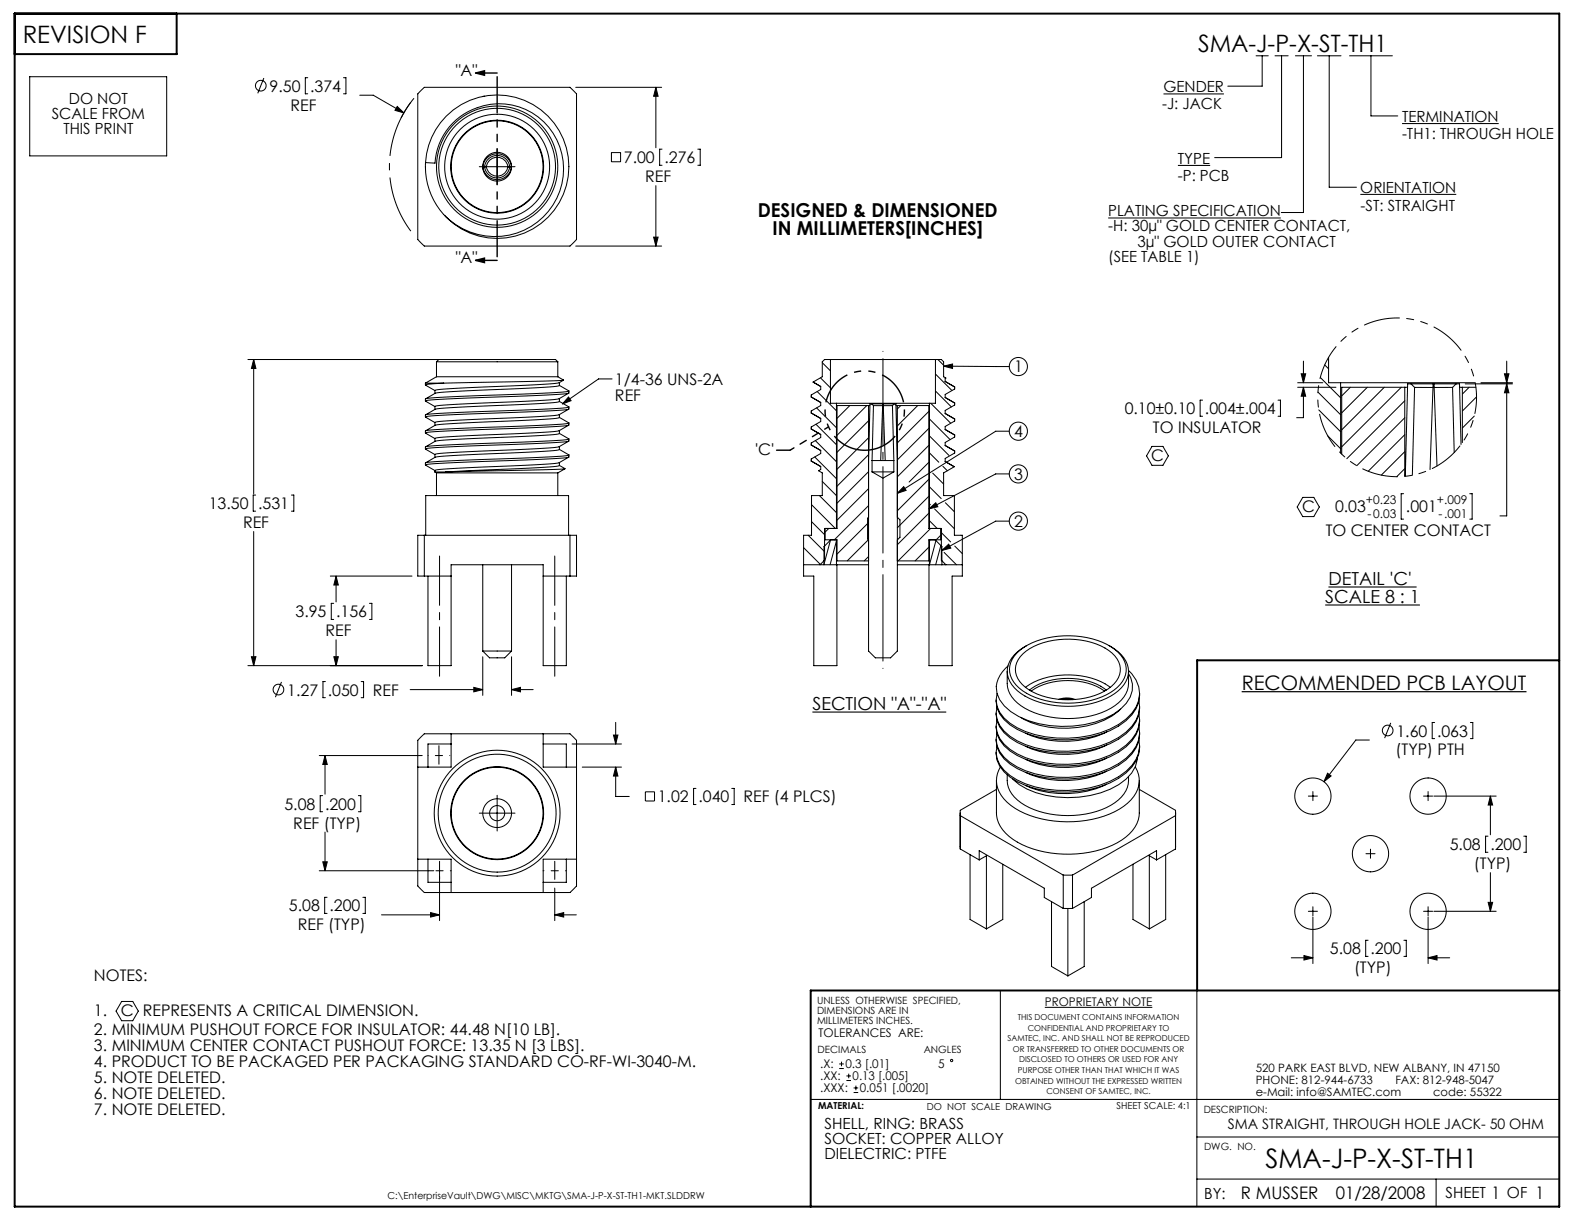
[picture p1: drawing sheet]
<svg xmlns="http://www.w3.org/2000/svg" width="279mm" height="216mm" viewBox="0 0 279 216" stroke-linecap="round" stroke-linejoin="round" font-family="sans-serif">
<g fill="none" stroke="#000" stroke-width=".18">
<path d="M5.2 13.5h24.2v14h-24.2zM46.5 13.8l-1 2.7M54.3 13.7h-.4v2.8h.4M60.6 13.7h.4v2.8h-.4M63.5 16.8h2.3l5.4 3.1M70.1 18.8l1.1 1.1-1.5-.4zM73 17.3l-1.2 1.7-1.1 1.8M74.3 16l.5-.6h25.7l.6 .6 .6 .6v25.6l-.6 .6-.6 .6h-25.7l-.5-.6-.6-.6v-25.6zM85.5 17h-.3M101.6 15.4h15.1M115.7 15.4l.4 1.6h-.8zM115.7 15.4v10.7"/>
<path d="M205.2 16.6h10.7M221.6 9.8h2.1M222.6 9.8v5.4h-6M224.9 9.8h2.3M226.1 9.8v18h-11.8M228.5 9.8h2.8M229.9 9.8v27.7h-3.9M232.4 9.8h4.1M234.5 9.8v23.2h4.8M238 9.8h7.6M241.8 9.8v10.7h4.7M75.1 28.7a12.6 12.6 0 0 1 16.4-11.4 12.6 12.6 0 0 1 6.9 18.8 12.6 12.6 0 0 1-20 1.9"/>
<path d="M79.8 21.8a11.5 11.5 0 0 1 15.4-.9 11.5 11.5 0 0 1 2.3 15.3 12.2 12.2 0 0 1-14.1 5 12.2 12.2 0 0 1-8.3-12.5l1.6 .1a11 11 0 0 1 3.1-7zM84.5 29.4h6.3M85.2 29.4a2.54 2.54 0 0 0 2.5 2.3 2.54 2.54 0 0 0 2.5-2.3M85.2 29.4h.3M85.2 29.4v.4M85.5 29.4h-.3a2.54 2.54 0 0 1 2.5-2.3 2.54 2.54 0 0 1 2.5 2.3h-.3M85.5 29.4a2.24 2.24 0 0 1 2.2-2 2.24 2.24 0 0 1 2.2 2M85.5 29.4a2.24 2.24 0 0 0 2.2 2 2.24 2.24 0 0 0 2.2-2M85.5 29.4l.2 .1a1.96 1.96 0 0 0 2 1.6 1.96 1.96 0 0 0 1.9-1.6M85.8 29.4v.1M87.7 26.3v6.3M89.6 29.4a1.96 1.96 0 0 0-1.9-1.7 1.96 1.96 0 0 0-2 1.7h-.2"/>
<path d="M89.6 29.4h.3M89.6 29.4v.1M89.9 29.4h.3M89.9 29.4l-.3 .1M90.2 29.4v.4M107.8 26.9h1.7v1.6h-1.7zM115.7 32.7v10.7M116.8 26.3h-.4v2.9h.4M123.1 26.3h.4v2.9h-.4M195.5 38.4h30.4M207.8 29.2h5.7M239.9 34.3h17"/>
<path d="M247.3 21.8h17.1M101.6 43.4h15.1M115.3 41.8h.8l-.4 1.6zM43.7 63.4h33.7M44.7 63.4l.4 1.6h-.7zM44.7 63.4v23.7M75 67.6h3.3M75 67.6v.3M75 79.2h.1M75 76.4h.1M75 73.6h.1M75 70.7l.1 .1"/>
<path d="M75 67.9h.1M75.1 73.6l1.6 .9M75.1 70.8l1.6 .9M75.1 76.4l1.6 1M75.1 79.2l1.6 1M75.1 67.9l1.6 1M76.7 68.9v.5M76.7 71.7v.5M76.7 74.5v.5M76.7 77.3v.6M76.7 72.2l-1.6 1M76.7 75l-1.6 1"/>
<path d="M76.7 77.8l-1.6 1M76.7 69.4l-1.6 .9M77 66.5h21.4M77 63.8h21.4M77 63.8l.4-.4h20.6l.4 .4M77 66.5l-2 1.1M77 63.8v2.7M78.3 67.6l-3.3 .3M98.4 66.5l1 .5-21.1 .6M98.4 63.8v2.7M98.6 76a320.6 320.6 0 0 1-18.7 1l-2.3 .2-.9 .1M98.6 73.1a318.6 318.6 0 0 1-18.7 1.1l-2.3 .1-.9 .2"/>
<path d="M98.6 78.8a318.1 318.1 0 0 1-18.7 1l-2.3 .2-.9 .2M98.6 70.3a316.1 316.1 0 0 1-18.7 1.1l-2.3 .1-.9 .2M98.6 67.5a313.8 313.8 0 0 1-18.7 1l-2.3 .2-.9 .2M98.7 79.3l1.6 .9M98.7 76.4l1.6 1M98.7 73.6l1.6 1M98.7 70.8l1.6 1M98.7 68l1.6 .9M98.7 68a97.4 97.4 0 0 1-12.4 .8l-7.3 .3-2.2 .3M98.7 70.8a97.4 97.4 0 0 1-12.4 .8l-7.3 .3-2.2 .3M98.7 73.6a97.4 97.4 0 0 1-12.4 .8l-7.3 .4-2.2 .2M98.7 76.5a97.4 97.4 0 0 1-12.4 .7l-7.3 .4-2.2 .2"/>
<path d="M98.7 79.3a97.4 97.4 0 0 1-12.4 .7l-7.3 .4-2.2 .3M98.7 67.5v.5M98.7 70.3v.5M98.7 73.1v.5M98.7 75.9v.6M98.7 78.8v.5M99.4 67.1l-.8 .4M100.3 70l.4 .7-1.5 .5zM100.3 77.4h.1M100.3 71.8h.1M100.3 74.6h.1M100.3 68.9v.1"/>
<path d="M100.3 75l-1.7 1M100.3 72.2l-1.7 .9M100.3 77.8l-1.7 1M100.3 69.3l-1.7 1M100.3 69a128.9 128.9 0 0 1-14.2 .7l-4.7 .2a36.5 36.5 0 0 0-6.4 .5v.3M100.3 71.8a128.9 128.9 0 0 1-14.2 .7l-4.7 .2a36.5 36.5 0 0 0-6.4 .5v.4M100.3 74.6a128.9 128.9 0 0 1-14.2 .8l-4.7 .2a36.5 36.5 0 0 0-6.4 .4v.4M100.3 77.4a128.9 128.9 0 0 1-14.2 .8l-4.7 .2a36.5 36.5 0 0 0-6.4 .4v.4M100.3 74.6v.4a129.1 129.1 0 0 1-14.2 .7l-4.7 .2a36.4 36.4 0 0 0-6.4 .5M100.3 69v.3a129.1 129.1 0 0 1-14.2 .8l-4.7 .2a36.4 36.4 0 0 0-6.4 .4M100.3 71.8v.3a129.1 129.1 0 0 1-14.2 .8l-4.7 .2a36.4 36.4 0 0 0-6.4 .5M100.3 77.4v.4a129.1 129.1 0 0 1-14.2 .7l-4.7 .2a36.4 36.4 0 0 0-6.4 .5"/>
<path d="M108 66.8h-2.4l-6.4 4.4M143.1 78.5l1.7 1M143.1 75.7l1.7 .9M143.1 72.8l1.7 1M143.1 70l1.7 1M143.5 67.4l1.3 .8M143.8 77.7l3.7 3.7M143.9 74.8l3.6 3.6M144 71.9l3.5 3.6M144.1 69.1l3.4 3.4M144.7 66.6l1.8 1.8M144.8 73.8v.6l-1.7 .9v.4"/>
<path d="M144.8 71v.5l-1.7 1v.3M144.8 68.2v.5l-1.7 1v.3M144.8 79.5v.5l-1.7 1v.3M144.8 76.6v.6l-1.7 .9v.4M145 64l1.5 1.4M146.5 63.4h-1.1l-.4 .4v2.7l-1.6 .9 1.4 .8M146.5 63.4h18.5M146.5 63.4v7.7h1M147.5 71.1h16.4M147.5 71.1v22.1M149.9 71.5l-2.3 2.3M152.9 71.5l-5.3 5.3"/>
<path d="M153.2 71.5h.2M153.2 71.5v43.3l1.2 1.2h2.7l1.2-1.2v-43.3M153.2 71.5h-5.6v21.7h-2.2v5.6l-.8 .8M153.2 74.2l-5.6 5.6M153.2 77.2l-5.6 5.6M153.8 71.2h-.3l-.3 10M153.8 71.2h1.9v.4M153.8 71.2l.3 .3M154.1 71.5l-.3 9.7M154.1 71.5l1.6 .1M155.7 71.6l-.4 9.6M155.7 71.5h.1"/>
<path d="M155.8 71.6l.3 9.6M157.4 71.5l.3 9.7M157.4 71.5l-1.6 .1M157.7 71.2h.3l.3 10M157.7 71.2h-1.9v.4M157.7 71.2l-.3 .3M158.1 71.5h.2M158.3 71.5h5.5v21.7h2.2v5.6l.8 .8M158.9 71.5l-.6 .6M161.9 71.5l-3.6 3.6M163.8 72.6l-5.5 5.5M163.8 75.6l-5.5 5.5"/>
<path d="M163.8 78.5l-5.5 5.6M163.9 71.1v22.1M163.9 79.9l1.7 1.6M163.9 76.9l3.5 3.4M163.9 73.9l3.7 3.6M164.2 71.1l3.5 3.6M165 63.4h1l.4 .4v2.7l.4 .2-.1 .1v.5l1.7 1M165 63.4v7.7h-1.1M165 69l2.8 2.8M165 66l2.9 2.9M165.4 63.4l1 1M166.4 64.6l11.6 .1"/>
<path d="M166.4 64.6l1.6-.4v.8zM166.7 67.3l1.7 1M166.7 78.6l1.7 1M166.7 75.8l1.7 .9M166.7 72.9l1.7 1M166.7 70.1l1.7 1M168.4 76.7v.4l-1.7 .9v.6M168.4 79.6v.3l-1.7 1v.5M168.4 68.3v.3l-1.7 1v.5M168.4 71.1v.3l-1.7 1v.5M168.4 73.9v.4l-1.7 .9v.6M178 76.1h-2.4l-17.3 10.9"/>
<path d="M203.2 78.7h1.9l1 1.7-1 1.7h-1.9l-1-1.7zM212.1 70.6h-.4v2.8h.4M225.4 70.6h.5v2.8h-.5M228.9 68.3h6.7M228.9 67.5h4.4M229.5 65.9h.8l-.4 1.6zM229.9 68.3l.4 1.6h-.8zM229.9 63.7v3.8M229.9 68.3v5.4h-1.2M232.5 69.2l4 4M232.6 72.3l3.9 3.8M232.9 66.6l3.6 3.6"/>
<path d="M233.7 64.4l.6 .6M234.2 76.9l2.3 2.2M234.3 63v4.5h2.2M236.5 67.5h23.7M236.5 67.5v12.4M238.2 68.3l-1.5 1.5M241.2 68.3l-4.5 4.5M244.2 68.3l-7.5 7.5M247.2 68.3l-10.5 10.5M247.8 70.7l-10.2 10.2M247.8 73.7l-8.5 8.4M247.8 76.7l-6.5 6.4"/>
<path d="M247.8 79.7l-4.1 4.1M247.8 68.3h.4M247.8 68.3h-11.1v11.8M247.8 68.3v15.7M248.9 67.7h-.6l-.4 16.3M248.9 67.7h3.9v.6M248.9 67.7l.6 .6M249.5 68.3l-.4 15.5M249.5 68.3h3.3M252.8 68.3l-.6 14.5M252.8 68.3h.2M253 68.3l.5 13.9"/>
<path d="M256.2 68.3l.3 11.5M256.2 68.3h-3.2M256.8 67.7h.6l.3 10.7M256.8 67.7h-3.9l.1 .6M256.8 67.7l-.6 .6M257.5 68.3h.4M257.9 68.3h2.4M257.9 68.3v9.8M258.5 67.7h8.3M259.1 68.3l-1.2 1.2M260 73.4l-2.1 2.1M260.4 70l-2.5 2.5"/>
<path d="M261.2 67.5h5.6M265.4 65.9h.8l-.4 1.6zM265.8 67.7l.4 1.6h-.8zM265.8 67.7v23.3h-1.2M265.8 63.7v3.8M44.7 93.8v23.6M45.1 87.3h-.4v2.9h.4M51.4 87.3h.4v2.9h-.4M74.8 94.4h-1.1v7.2h1.1M74.8 94.4v7.2M74.8 94.4h25.7M75 82h.1"/>
<path d="M75.1 82l1.6 1M75.1 94.4v-7h25.2v7M76.7 83.3h1.9M76.7 83.3l.3 .1M76.7 80.2v.5M76.7 83v.3M76.7 80.7l-1.6 .9M77 83.4h21.4M77 83.4v4M85.2 99.6v15.2M90.2 99.6v15.2M98.4 83.4v4"/>
<path d="M98.6 81.6a313.8 313.8 0 0 1-18.7 1l-2.3 .2-.9 .2M98.7 82.1l1 .6M98.7 82.1a97.4 97.4 0 0 1-12.4 .8l-7.7 .4M98.7 81.6v.5M99.7 82.7l-21.1 .6M99.7 82.7l-1.3 .7M100.3 80.2v.1M100.3 80.6l-1.7 1M100.3 80.3a128.9 128.9 0 0 1-14.2 .7l-4.7 .2a36.5 36.5 0 0 0-6.4 .5v.3M100.3 80.3v.3a129.1 129.1 0 0 1-14.2 .8l-4.7 .1a36.4 36.4 0 0 0-6.4 .5M100.5 94.4h1.2v7.2h-1.2M100.5 94.4v7.2"/>
<path d="M141.7 99.6h2.9M141.7 99.6h.1M141.7 96.6l3 3M142.6 94.4l2.8 2.9M143.1 81.3l1.7 1M143.1 81.3h.1M143.1 92l2.3 2.3M143.1 89l4.2 4.2M143.7 80.6l3.8 3.8M144.5 87.4l3 3M144.6 99.6h.7M144.8 82.3v.5l-.4 .2 .6 .4v4h-1.9v7h-1.4v7.2h1.8v15.8h4.1v-17.8"/>
<path d="M145 84.9l2.5 2.5M145.3 99.6h2.2M145.5 93.2v2h2.1v3.7h5.6M146.2 93.2l-.7 .7M146.5 95.3l-1.2 4.2M146.5 95.2l-1.2 1.2v3.2M147.5 99.6h5.7M147.5 95.2v4.4M147.5 95.4l-1.1 4.2M147.5 99.5v.1M153.2 91.2l-.2 .2v3.7l.2 .1M153.2 80.2l-5.6 5.6"/>
<path d="M153.2 83.2l-5.6 5.6M153.2 86.2l-5.6 5.6M153.2 89.2l-6 6M153.2 92.2l-5.6 5.5M153.2 95.2l-3.8 3.7M153.2 98.2l-.8 .7M153.8 81.2h1.5M153.8 83.2h3.9M153.8 81.2v2M153.8 83.2l1.9 1.1 2-1.1M155.3 81.2h.8M156.1 81.2h1.6"/>
<path d="M157.7 81.2v2M158.3 99.6h5.6M158.3 91.2l.4 .5v3.1l-.4 .4M158.3 87.1h.1M159.4 85.8l.4 .7-1.5 .5zM163.8 81.5l-3.4 3.5M163.8 84.5l-5.5 5.6M163.8 87.5l-5.5 5.6M163.8 90.5l-5.5 5.6M163.8 96.5l-2.4 2.4M163.8 89.8l1.3-1.1 .3 .7zM163.9 99.6h2.2"/>
<path d="M163.9 95.2v4.4M163.9 91.9l1.4 1.3M163.9 88.9l.2 .1M163.9 85.9l2.1 2M164 95.2l-.1 .3M164.1 93.2l-5.7 5.7M164.5 83.5l1.9 1.9M164.8 89.8l3.5 3.5M164.9 95.2l1.2 1.2v3.2M165.1 95.4l-1.2 4.2M165.9 94.4l-.8 .8M165.9 93.2v2h-2.1v3.7h-5.5"/>
<path d="M166 96.2l-1 3.4M166 96.9l.1 .1M166 94l1.7 1.6M166.1 99.6h.1M166.1 97.1l1.2-1.1 .4 .7zM166.1 99.6h.7M166.3 82.3l.8 .7M166.5 97.4l2.2 2.2M166.7 81.4l1.6 .9M166.7 81.4l1.6 .9-1.9 1.1v4h1.9v7h1.4v7.2h-1.8v15.8h-4v-17.8M166.8 88.7l1.5 1.6M166.8 99.6h2.9"/>
<path d="M168.3 82.3h.1M168.4 96.3l1.3 1.4M169.5 94.4l.1 .1M178 91.9h-2.4l-9.5 5.2M178 83.6h-2.4l-11.8 6.2M229.8 87.7h1.9l1 1.7-1 1.7h-1.9l-1-1.7zM247.6 87.1h-.4v4.5h.4M247.8 82.7l-1.4 1.4M259.2 87.1h.5v4.5h-.5M43.7 117.4h30.8M44.4 115.8h.7l-.4 1.6zM58.3 101.6h14.4"/>
<path d="M58.9 106.4h-.5v2.9h.5M58.9 115.8h.8l-.4 1.6zM59.3 101.6l.4 1.6h-.8zM59.3 101.6v4.6M59.3 112.9v4.5M65.2 106.4h.4v2.9h-.4M74.8 101.6h4.8M75.5 101.6v15.8h4.1v-17.8h16.2v17.8h4.1v-15.8M85.2 114.8h5M85.2 114.8l1.2 1.2h2.6l1.2-1.2M85.2 115.9v6.8M90.2 115.9v6.8"/>
<path d="M95.8 101.6h4.7M177.7 118.4a6 6 0 0 0 .8 4.5 11.2 11.2 0 0 0 7.8 3.7 15 15 0 0 0 11-2.6 4.6 4.6 0 0 0 1.8-3.4v-2.2M177.8 117.5a4.7 4.7 0 0 0-1.5 5.9 9.3 9.3 0 0 0 5.1 3.7 19.1 19.1 0 0 0 15-1.1 6.5 6.5 0 0 0 3.3-4.2v-1.1l-.3-1.2-.3-.7M179.4 115.2a13.6 13.6 0 0 1 10.4-3 11.5 11.5 0 0 1 7.9 3.4 3.9 3.9 0 0 1-.6 5.7 14.4 14.4 0 0 1-11.7 2.5 9.4 9.4 0 0 1-6.9-4 3.8 3.8 0 0 1 .9-4.6zM180.4 115.3a13.1 13.1 0 0 1 11.2-2.2 8.1 8.1 0 0 1 5.7 3.6 3.6 3.6 0 0 1-1.3 4.4 13.6 13.6 0 0 1-11.4 1.9 7.9 7.9 0 0 1-5.1-3.3 3.5 3.5 0 0 1 .9-4.4zM181.1 113.9a5.7 5.7 0 0 0-3.4 4.5 5.3 5.3 0 0 0 3.1 4.4 16.5 16.5 0 0 0 15.8-.5 4.5 4.5 0 0 0 2.3-5.1 6.4 6.4 0 0 0-3.3-3.3M199.1 118.3a5.2 5.2 0 0 1 .6 7.5 14.4 14.4 0 0 1-9.3 4.3 18.2 18.2 0 0 1-12.2-2.5 4.9 4.9 0 0 1-2.3-5.2v-.1M49.7 120.3l-1.1 2.7M56.3 133.3h18.2M57.3 133.3l.4 1.5h-.8zM57.3 133.3v6.8M57.4 120.2h-.4v2.9h.4"/>
<path d="M63.7 120.2h.4v2.9h-.4M72.3 121.6h12.9M74.3 130l.5-.6h25.7l.6 .6 .6 .6v25.7l-.6 .6-.6 .5h-25.7l-.5-.5-.6-.6v-25.7zM79.6 131.2h-4.1v4.1M79.6 129.4v5.9h-5.9M83.6 121.2l1.6 .4-1.6 .4zM90.2 121.6l1.6-.4v.8zM90.2 121.6h3.8M95.8 131.2h4.1v4.1M95.8 129.4v5.9h5.9M100.9 131.2h8.7M102.7 135.3h6.9"/>
<path d="M108.2 129.7h.8l-.4 1.5zM108.6 135.3l.4 1.6h-.8zM108.6 135.3v5.2h2.4M108.6 127.4v3.8M113.8 139.7h1.6v1.6h-1.6zM122.8 139.1h-.5v2.8h.5M129.1 139.1h.4v2.8h-.4M175.8 137.7v5.7a5.8 5.8 0 0 0 2.9 4.7 19.3 19.3 0 0 0 15.6 1.7 10 10 0 0 0 6.2-4.5l.3-.7 .2-1.2v-5.7M175.8 139.2l-6.4 3.7v1l18.1 10.5M177.7 136.6a5.2 5.2 0 0 0 3.1 5.5 16.5 16.5 0 0 0 15.8-.5 4.9 4.9 0 0 0 2.5-4.6M180.9 121.2a13.8 13.8 0 0 1 14.9 0M181.6 121.7a12.3 12.3 0 0 1 11.9-1l1.6 1"/>
<path d="M181.9 121.9a12.2 12.2 0 0 1 12.9 0M186.8 123.4l1.3-.3 1.6 .3M187.3 123.4l.9-.1 1 .1M195.2 129.1a17.3 17.3 0 0 1-14.3 .2M195.2 131.4a17.3 17.3 0 0 1-14.3 .2M195.2 133.7a17.3 17.3 0 0 1-14.3 .2M195.2 136a17.3 17.3 0 0 1-14.3 .2M195.2 138.3a17.3 17.3 0 0 1-14.3 .2M197.7 125.1a13.3 13.3 0 0 1-9.3 3.4 14.7 14.7 0 0 1-8.4-2M200.3 135.3a4.6 4.6 0 0 1-.8 5.8 14.8 14.8 0 0 1-10.1 3.8 16.7 16.7 0 0 1-11.7-3.4 4.7 4.7 0 0 1-1.3-6.2M200.6 133.7a5.1 5.1 0 0 1-2 3.7 16.3 16.3 0 0 1-12.3 3.2 12 12 0 0 1-7.7-3.3M200.9 123.6a5.4 5.4 0 0 1-2.3 5.5 17.5 17.5 0 0 1-12.2 3.4 14.1 14.1 0 0 1-9.3-3.5 4.3 4.3 0 0 1-1.2-4.2"/>
<path d="M200.9 125.9a5.4 5.4 0 0 1-2.3 5.5 17.5 17.5 0 0 1-12.2 3.4 14.1 14.1 0 0 1-9.3-3.5 4.3 4.3 0 0 1-1.2-4.2M200.9 128.2a5.4 5.4 0 0 1-2.3 5.5 17.5 17.5 0 0 1-12.2 3.4 14.1 14.1 0 0 1-9.3-3.5 4.3 4.3 0 0 1-1.2-4.2M200.9 130.5a5.4 5.4 0 0 1-2.3 5.6 17.5 17.5 0 0 1-12.2 3.3 14.1 14.1 0 0 1-9.3-3.5 4.3 4.3 0 0 1-1.2-4.2M201 139.2l6.3 3.7v1l-18.1 10.5M201 129.5a5.6 5.6 0 0 1-2.4 4.5 17.5 17.5 0 0 1-12.2 3.4 14.1 14.1 0 0 1-9.3-3.5 4.5 4.5 0 0 1-1.4-3.5M201 122.3a5.7 5.7 0 0 1-2.4 4.8 17.5 17.5 0 0 1-12.2 3.4 14.1 14.1 0 0 1-9.3-3.6 4.5 4.5 0 0 1-1.4-3.4M201 124.6a5.7 5.7 0 0 1-2.4 4.8 17.5 17.5 0 0 1-12.2 3.4 14.1 14.1 0 0 1-9.3-3.6 4.5 4.5 0 0 1-1.4-3.4M201 126.9a5.7 5.7 0 0 1-2.4 4.8 17.5 17.5 0 0 1-12.2 3.4 14.1 14.1 0 0 1-9.3-3.6 4.5 4.5 0 0 1-1.4-3.4M201 131.6a5.7 5.7 0 0 1-2.4 4.7 17.5 17.5 0 0 1-12.2 3.4 14.1 14.1 0 0 1-9.3-3.5 4.5 4.5 0 0 1-1.4-3.5M201 129.2v.3M231.6 139.6v1.6M234.2 136.4l.6 .5-1.3 1z"/>
<path d="M241.5 130.5h-2.3l-5.7 7.4M245.3 127.5l-1.1 2.7M251.9 139.6v1.6M253.1 127.4h-.5v2.9h.5M259.4 127.4h.4v2.9h-.4M56.3 153.6h20.2M56.9 140.3h-.4v2.9h.4M56.9 152h.8l-.4 1.6zM57.3 146.8v6.8M57.7 158.3h-.4v2.8h.4M63.2 140.3h.4v2.9h-.4M64 158.3h.4v2.8h-.4"/>
<path d="M73.7 151.6h5.9v5.8M75.5 151.6v4h4.1M77.5 154.6v7.8M84.5 143.4h6.3M87.7 140.3v6.3M97.9 156.6v5.8M99.9 151.6v4h-4.1M101.7 151.6h-5.9v5.8M169.4 149.3v.5M169.4 143.4v6.4M169.4 149.8l3.3 1.9M171.1 150.7v11.5l2.9 1.6"/>
<path d="M172.7 151.7v-1.7l11.5 6.7v1.6l3.3 1.9M172.7 151.7l1.3-.8v12.9M176.9 152.4v9.8l-2.9 1.6M185.5 159v11.5l2.9 1.6M187.5 154.4h1.7M187.5 154.4v5.8M189.2 154.4v5.8M191.2 159v11.5l-2.8 1.6M199.8 152.4v9.8l2.9 1.6M204 151.7v-1.7l-11.5 6.7v1.6l-3.3 1.9M204 151.7l-1.3-.8v12.9M205.6 150.7v11.5l-2.9 1.6"/>
<path d="M207.3 149.8l-3.3 1.9M207.4 149.3l-.1 .5M207.4 143.4l-.1 6.4M230.8 140.4h1.6M231.6 159.9v1.6M240.9 150.6h1.6M241.7 149.8v1.6M251.1 140.4h1.6M251.9 159.9v1.6M252.9 140.4h11M262.5 147.5h-.5v2.8h.5M262.5 159.2h.8l-.4 1.5z"/>
<path d="M262.9 140.4l.4 1.6h-.8zM262.9 140.4v6.8M262.9 153.9v6.8M268.8 147.5h.4v2.8h-.4M21.5 176.6h1.9l1 1.7-1 1.7h-1.9l-1-1.7zM67.3 161.4h10.2M76 161l1.5 .4-1.5 .4zM97.9 161.4h3.8M97.9 161.4l1.5-.4v.8zM176.5 174.7v19.2M184.3 177.7h19M187.5 160.2h1.7"/>
<path d="M188.4 160.2v11.9M211.1 174.7v38.1M227.8 168.9h3.8M230 168.6l1.6 .3-1.6 .4zM230.8 160.7h1.6M231.6 161.8v8.2M241.3 165.9h-.4v2.8h.4M247.6 165.9h.5v2.8h-.5M251.1 160.7h1.6M251.9 168.9l1.6-.3v.7zM251.9 161.8v8.2M251.9 168.9h3.8"/>
<path d="M252.9 160.7h11M143 193.9h132M148 188.5h.8M148 187.7h.8M148.4 187.3v.8M149.3 190.6h.8M149.3 189.8h.8M149.7 189.4v.8M150.6 192.7h.8M150.6 191.9h.8M151 191.5v.8M211.1 208h63.9"/>
<path d="M211.1 200.6h63.9M253.3 208v4.8"/>
<circle cx="46" cy="15.1" r=".94"/>
<circle cx="87.7" cy="29.4" r="8.1"/>
<circle cx="87.7" cy="29.4" r="9.3"/>
<circle cx="87.7" cy="29.4" r="8.2"/>
<circle cx="87.7" cy="29.4" r="2.54"/>
<circle cx="87.7" cy="29.4" r="10.3"/>
<circle cx="87.7" cy="29.4" r="10.7"/>
<circle cx="179.6" cy="64.7" r="1.6"/>
<circle cx="179.6" cy="76.1" r="1.6"/>
<circle cx="179.6" cy="83.6" r="1.6"/>
<circle cx="179.6" cy="91.9" r="1.6"/>
<circle cx="49.1" cy="121.6" r=".94"/>
<circle cx="244.8" cy="128.9" r=".94"/>
<circle cx="87.7" cy="143.4" r="8.1"/>
<circle cx="87.7" cy="143.4" r="10.4"/>
<circle cx="87.7" cy="143.4" r="1.34"/>
<circle cx="87.7" cy="143.4" r="8.2"/>
<circle cx="87.7" cy="143.4" r="2.54"/>
<circle cx="87.7" cy="143.4" r="11.1"/>
<circle cx="231.6" cy="140.4" r="3.2"/>
<circle cx="241.7" cy="150.6" r="3.2"/>
<circle cx="251.9" cy="140.4" r="3.2"/>
<circle cx="231.6" cy="160.7" r="3.2"/>
<circle cx="251.9" cy="160.7" r="3.2"/>
<circle cx="167.9" cy="187.1" r=".2"/>
</g>
<path d="M2.6 2.4h272.4v210.4h-272.4zM31.2 2.4v7.1h-28.6M275 116.5h-63.8v58.2M275 174.7h-132v38.1" fill="none" stroke="#000" stroke-width=".35"/>
<path d="M233.7 106.7h16.8M234.3 103.5h15.6M143.3 125.6h23.6" fill="none" stroke="#000" stroke-width=".19"/>
<path d="M219 122h50.3" fill="none" stroke="#000" stroke-width=".21"/>
<path d="M83.9 12.9l1.6-.4v.8zM83.9 12.9h3.8M83.9 45.9l1.6-.4v.8zM83.9 45.9h3.8" fill="none" stroke="#000" stroke-width=".25"/>
<path d="M152.5 79.4a7 7 0 0 0 6.2-10.4 7 7 0 0 0-12.1-.3 7 7 0 0 0 5.6 10.7h.3" fill="none" stroke="#000" stroke-width=".25" stroke-dasharray="6.3 1.3 1.3 1.3 1.3 1.3" stroke-dashoffset=".2" stroke-linecap="butt"/>
<path d="M72.5 40.8a19 19 0 0 1 0-22.8" fill="none" stroke="#000" stroke-width=".18" stroke-dasharray="15.2 1.3 1.3 1.3" stroke-dashoffset="5" stroke-linecap="butt"/>
<path d="M87.7 12.9v33" fill="none" stroke="#000" stroke-width=".25" stroke-dasharray="6.3 1.3 1.3 1.3 1.3 1.3" stroke-dashoffset="-.6"/>
<path d="M137 79.4h2.4" fill="none" stroke="#000" stroke-width=".25" stroke-dasharray="6.3 1.3 1.3 1.3 1.3 1.3"/>
<path d="M139.4 79.4l6.7-4.1" fill="none" stroke="#000" stroke-width=".25" stroke-dasharray="6.3 1.3 1.3 1.3 1.3 1.3" stroke-dashoffset="5.6"/>
<path d="M77.5 119.3v-21.2M97.9 119.3v-21.2" fill="none" stroke="#000" stroke-width=".18" stroke-dasharray="15.2 1.3 1.3 1.3" stroke-dashoffset="6.5"/>
<path d="M75.5 133.3h3.9" fill="none" stroke="#000" stroke-width=".18" stroke-dasharray="15.2 1.3 1.3 1.3" stroke-dashoffset="15.2"/>
<path d="M75.5 153.6h4.1M95.8 153.6h4.1" fill="none" stroke="#000" stroke-width=".18" stroke-dasharray="15.2 1.3 1.3 1.3" stroke-dashoffset="15.1"/>
<path d="M77.4 133.3v-1.8M77.4 133.3v1.5M77.5 153.6v-1.7M77.5 153.6v1.5M97.9 153.6v1.5M97.9 153.6v-1.7" fill="none" stroke="#000" stroke-width=".18" stroke-dasharray="15.2 1.3 1.3 1.3"/>
<path d="M155.7 117.9v-55.9" fill="none" stroke="#000" stroke-width=".18" stroke-dasharray="15.2 1.3 1.3 1.3" stroke-dashoffset="-1.3"/>
<g fill="#000">
<path d="M83.9 12.9l1.6-.4v.8zM83.9 45.9l1.6-.4v.8z"/>
<path d="M100.3 70l.4 .7-1.5 .5zM166.4 64.6l1.6-.4v.8zM166.1 97.1l1.2-1.1 .4 .7zM159.4 85.8l.4 .7-1.5 .5zM163.8 89.8l1.3-1.1 .3 .7z"/>
<path d="M90.2 121.6l1.6-.4v.8zM83.6 121.2l1.6 .4-1.6 .4zM44.7 63.4l.4 1.6h-.7zM44.4 115.8h.7l-.4 1.6zM59.3 101.6l.4 1.6h-.8zM58.9 115.8h.8l-.4 1.6zM115.3 41.8h.8l-.4 1.6zM115.7 15.4l.4 1.6h-.8zM70.1 18.8l-.4 .7 1.5 .4zM108.2 129.7h.8l-.4 1.5zM108.6 135.3l.4 1.6h-.8zM234.2 136.4l-.7 1.5 1.3-1zM230 168.6l1.6 .3-1.6 .4zM251.9 168.9l1.6-.3v.7zM262.5 159.2h.8l-.4 1.5zM262.9 140.4l.4 1.6h-.8zM229.9 68.3l.4 1.6h-.8zM229.5 65.9h.8l-.4 1.6zM265.8 67.7l.4 1.6h-.8zM265.4 65.9h.8l-.4 1.6z"/>
<path d="M56.9 152h.8l-.4 1.6zM57.3 133.3l.4 1.5h-.8zM76 161l1.5 .4-1.5 .4zM97.9 161.4l1.5-.4v.8z"/>
</g>
<path d="M260.4 70.3l-.2-2.8-.8-2.6-1.2-2.5-1.8-2.1-2.1-1.8-2.4-1.3-2.6-.8-2.7-.3-2.8 .2-2.6 .8-2.4 1.3-2.2 1.7-1.7 2.1-1.3 2.4-.9 2.6-.3 2.8 .3 2.7 .8 2.7 1.3 2.4 1.7 2.1 2.1 1.8 2.4 1.3 2.7 .8 2.7 .3 2.7-.3 2.7-.8 2.4-1.3 2.1-1.7 1.8-2.1 1.3-2.4 .7-2.5 .3-2.7" fill="none" stroke="#000" stroke-width=".18" stroke-dasharray="6.3 1.3 1.3 1.3 1.3 1.3" stroke-dashoffset="3.6"/>
<text font-size="4.7" x="223.2" y="206.1">SMA-J-P-X-ST-TH1</text>
<g font-size="4.2">
<text x="4" y="7.6">REVISION F</text>
<text x="211.3" y="9.2">SMA-J-P-X-ST-TH1</text>
</g>
<text font-size="3.5" x="219" y="121.6">RECOMMENDED PCB LAYOUT</text>
<g font-size="3.4">
<text x="133.7" y="38.2">DESIGNED &amp; DIMENSIONED</text>
<text x="136.3" y="41.4">IN MILLIMETERS[INCHES]</text>
</g>
<g font-size="3.2">
<text x="233.7" y="106.4">SCALE 8 : 1</text>
<text x="234.3" y="103.2">DETAIL 'C'</text>
<text x="143.3" y="125.3">SECTION &quot;A&quot;-&quot;A&quot;</text>
</g>
<g font-size="3">
<text x="218.9" y="211.4">R MUSSER</text>
<text x="235.6" y="211.4">01/28/2008</text>
</g>
<g font-size="2.8">
<text x="47.5" y="16.2">9.50</text>
<text x="54.7" y="16.2">.374</text>
<text x="80.4" y="13.4">&quot;A&quot;</text>
<text x="51.2" y="19.5">REF</text>
<text x="110" y="28.8">7.00</text>
<text x="117.2" y="28.8">.276</text>
<text x="113.8" y="32.1">REF</text>
<text x="80.4" y="46.5">&quot;A&quot;</text>
<text x="178.9" y="65.6">1</text>
<text x="108.5" y="67.9">1/4-36 UNS-2A</text>
<text x="108.5" y="70.8">REF</text>
<text x="178.9" y="77">4</text>
<text x="198.4" y="73.1">0.10±0.10</text>
<text x="203.4" y="76.4">TO INSULATOR</text>
<text x="212.5" y="73.1">.004±.004</text>
<text x="133.2" y="80.2">'C'</text>
<text x="203.1" y="81.4">C</text>
<text x="36.8" y="89.8">13.50</text>
<text x="45.5" y="89.8">.531</text>
<text x="178.9" y="84.6">3</text>
<text x="42.9" y="93.1">REF</text>
<text x="178.9" y="92.9">2</text>
<text x="229.7" y="90.4">C</text>
<text x="233.8" y="94.5">TO CENTER CONTACT</text>
<text x="235.5" y="90.4">0.03</text>
<text x="248" y="90.4">.001</text>
<text x="52.1" y="108.9">3.95</text>
<text x="57.4" y="112.2">REF</text>
<text x="59.3" y="108.9">.156</text>
<text x="50.7" y="122.7">1.27</text>
<text x="57.8" y="122.7">.050</text>
<text x="65.8" y="122.7">REF</text>
<text x="246.3" y="129.9">1.60</text>
<text x="253.5" y="129.9">.063</text>
<text x="246.2" y="133.3">(TYP) PTH</text>
<text x="50.2" y="142.8">5.08</text>
<text x="57.3" y="142.8">.200</text>
<text x="116" y="141.5">1.02</text>
<text x="123.2" y="141.5">.040</text>
<text x="131.1" y="141.5">REF (4 PLCS)</text>
<text x="51.7" y="146.2">REF (TYP)</text>
<text x="255.7" y="150">5.08</text>
<text x="262.9" y="150">.200</text>
<text x="260" y="153.3">(TYP)</text>
<text x="51" y="160.8">5.08</text>
<text x="58.1" y="160.8">.200</text>
<text x="52.5" y="164.1">REF (TYP)</text>
<text x="16.6" y="173">NOTES:</text>
<text x="234.6" y="168.3">5.08</text>
<text x="238.8" y="171.7">(TYP)</text>
<text x="241.7" y="168.3">.200</text>
<text x="16.6" y="179.1">1.</text>
<text x="21.3" y="179.1">C REPRESENTS A CRITICAL DIMENSION.</text>
<text x="16.6" y="182.5">2. MINIMUM PUSHOUT FORCE FOR INSULATOR: 44.48 N[10 LB].</text>
<text x="16.6" y="185.3">3. MINIMUM CENTER CONTACT PUSHOUT FORCE: 13.35 N [3 LBS].</text>
<text x="16.6" y="188.2">4. PRODUCT TO BE PACKAGED PER PACKAGING STANDARD CO-RF-WI-3040-M.</text>
<text x="16.6" y="191">5. NOTE DELETED.</text>
<text x="16.6" y="193.8">6. NOTE DELETED.</text>
<text x="16.6" y="196.6">7. NOTE DELETED.</text>
</g>
<g font-size="2.7">
<text x="205.2" y="16.3">GENDER</text>
<text x="9.1" y="21.1">SCALE FROM</text>
<text x="11.2" y="23.7">THIS PRINT</text>
<text x="12.1" y="18.4">DO NOT</text>
<text x="205" y="19.2">-J: JACK</text>
<text x="247.3" y="21.5">TERMINATION</text>
<text x="207.8" y="28.9">TYPE</text>
<text x="247.3" y="24.6">-TH1: THROUGH HOLE</text>
<text x="207.8" y="31.9">-P: PCB</text>
<text x="239.9" y="34">ORIENTATION</text>
<text x="195.5" y="40.8">-H: 30µ&quot; GOLD CENTER CONTACT,</text>
<text x="195.5" y="38.2">PLATING SPECIFICATION</text>
<text x="240" y="37.1">-ST: STRAIGHT</text>
<text x="195.5" y="46.2">(SEE TABLE 1)</text>
<text x="200.6" y="43.5">3µ&quot; GOLD OUTER CONTACT</text>
<text x="145.4" y="199.1">SHELL, RING: BRASS</text>
<text x="145.4" y="201.8">SOCKET: COPPER ALLOY</text>
<text x="145.4" y="204.4">DIELECTRIC: PTFE</text>
<text x="212.4" y="211.5">BY:</text>
<text x="255" y="211.4">SHEET 1 OF 1</text>
</g>
<text font-size="2.5" x="216.6" y="199.2">SMA STRAIGHT, THROUGH HOLE JACK- 50 OHM</text>
<g font-size="2.1">
<text x="240.9" y="88.9">+0.23</text>
<text x="253.5" y="88.9">+.009</text>
<text x="241.2" y="91.4">-0.03</text>
<text x="253.8" y="91.4">-.001</text>
<text x="184.3" y="177.5">PROPRIETARY NOTE</text>
<text x="144.4" y="183">TOLERANCES ARE:</text>
<text x="144.7" y="188.5">.X:</text>
<text x="144.7" y="190.6">.XX:</text>
<text x="149.1" y="188.5">0.3 [.01]</text>
<text x="150.4" y="190.6">0.13 [.005]</text>
<text x="165.5" y="188.5">5</text>
<text x="144.7" y="192.7">.XXX:</text>
<text x="151.7" y="192.7">0.051 [.0020]</text>
</g>
<g font-size="2">
<text x="221.5" y="189">520 PARK EAST BLVD, NEW ALBANY, IN 47150</text>
<text x="221.5" y="191.2">PHONE: 812-944-6733</text>
<text x="246.1" y="191.2">FAX: 812-948-5047</text>
<text x="221.5" y="193.3">e-Mail: info@SAMTEC.com</text>
<text x="252.8" y="193.3">code: 55322</text>
</g>
<g font-size="1.8">
<text x="144.1" y="177">UNLESS OTHERWISE SPECIFIED,</text>
<text x="144.1" y="178.8">DIMENSIONS ARE IN</text>
<text x="144.1" y="180.5">MILLIMETERS INCHES.</text>
<text x="144.2" y="185.7">DECIMALS</text>
<text x="162.9" y="185.7">ANGLES</text>
<text x="212.3" y="196.4">DESCRIPTION:</text>
<text x="212.4" y="202.9">DWG. NO.</text>
</g>
<g font-size="1.7">
<text x="144.3" y="195.6">MATERIAL:</text>
<text x="163.5" y="195.7">DO NOT SCALE DRAWING</text>
<text x="197" y="195.6">SHEET SCALE: 4:1</text>
<text x="68.4" y="211.5">C:\EnterpriseVault\DWG\MISC\MKTG\SMA-J-P-X-ST-TH1-MKT.SLDDRW</text>
</g>
<g font-size="1.4">
<text x="179.5" y="179.9">THIS DOCUMENT CONTAINS INFORMATION</text>
<text x="177.7" y="183.7">SAMTEC, INC. AND SHALL NOT BE REPRODUCED</text>
<text x="178.6" y="185.5">OR TRANSFERRED TO OTHER DOCUMENTS OR</text>
<text x="181.3" y="181.8">CONFIDENTIAL AND PROPRIETARY TO</text>
<text x="179.1" y="191.1">OBTAINED WITHOUT THE EXPRESSED WRITTEN</text>
<text x="179.5" y="189.3">PURPOSE OTHER THAN THAT WHICH IT WAS</text>
<text x="179.8" y="187.4">DISCLOSED TO OTHERS OR USED FOR ANY</text>
<text x="184.6" y="193">CONSENT OF SAMTEC, INC.</text>
</g>
</svg>
